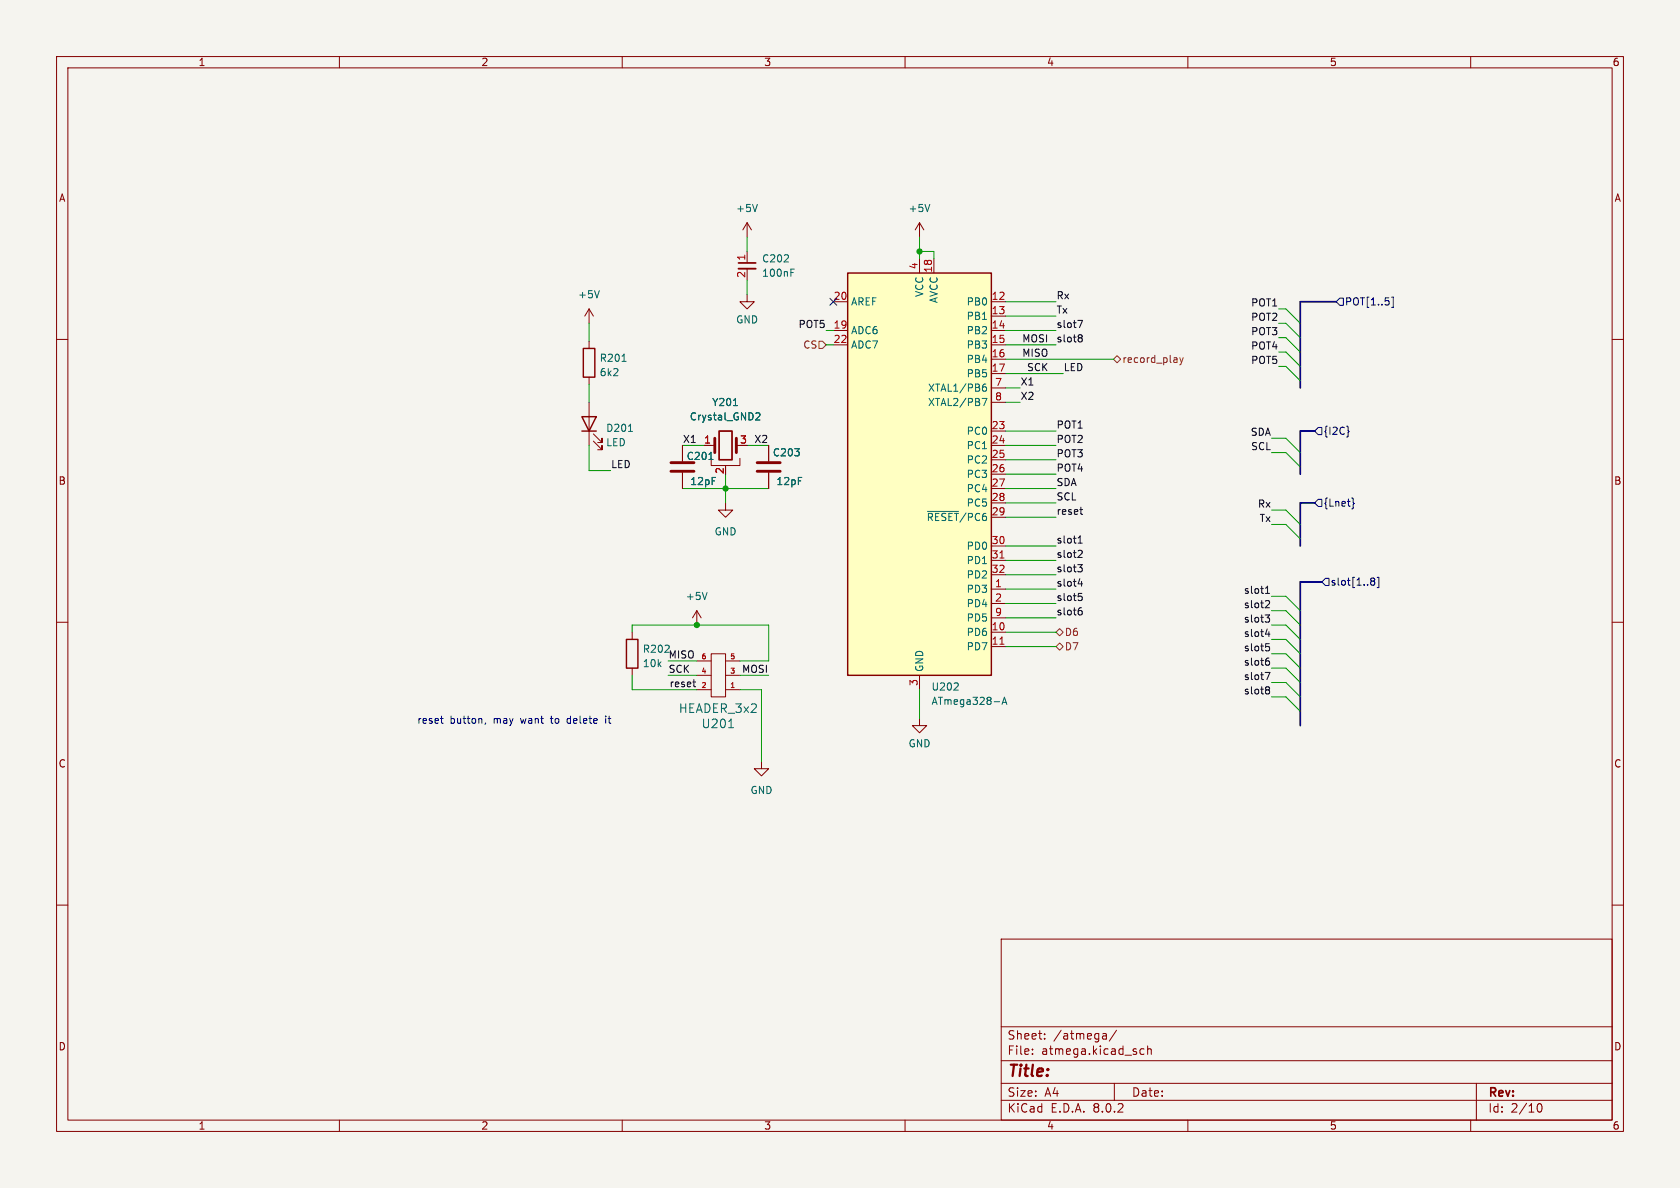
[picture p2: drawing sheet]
<svg xmlns="http://www.w3.org/2000/svg" width="297mm" height="210mm" viewBox="0 0 297 210" stroke-linecap="round" stroke-linejoin="round" font-family="sans-serif">
<path d="M0 0h297v210h-297z" fill="#f5f4ef" stroke="#f5f4ef" stroke-width=".18"/>
<g fill="none" stroke="#840000" stroke-width=".18">
<path d="M10 10h277v190h-277zM12 12h273v186h-273zM60 10v2M110 10v2M160 10v2M210 10v2M260 10v2M10 60h2M285 60h2M10 110h2M285 110h2M10 160h2"/>
<path d="M285 160h2M177 166h108v32h-108zM60 198v2M110 198v2M160 198v2M177 194.5h108M177 191.5h108M177 187.5h108M177 181.5h108M182.5 186.3v.1M182.5 185.5v.1M184.7 183.6v.1"/>
<path d="M184.7 182.8v.1M195.1 182.7l.4 .1 .1 .9M195.6 183.6l-.5 .1M195.6 183.1h-.5M197 191.5v3M197.4 182.1l-1.3 2M202.2 185.5l-.4-.1-.3 .3v.4l.2 .2h.5M202.9 185.5l.2-.1 .4 .1v.9M202.9 184.9v1.5M210 198v2M260 198v2M261 191.5v6.5"/>
<path d="M271.7 195.7l.2-.5 .2-.1a.8 .8 0 0 1 .5 .7 .8 .8 0 0 1-.5 .8l-.2-.1-.2-.5"/>
</g>
<path d="M149.9 48.3h25.4v71.1h-25.4z" fill="#ffffc2"/>
<path d="M149.9 48.3h25.4v71.1h-25.4zM102.9 73.7h2.5l-1.3 2.5zM102.9 76.2h2.5M103.1 61.6h2.1v5.1h-2.1zM110.7 113h2.1v5.1h-2.1z" fill="none" stroke="#840000" stroke-width=".25"/>
<g fill="none" stroke="#840000" stroke-width=".18">
<path d="M132.1 39.4v2.5M132.1 39.4l-.8 1.2M132.1 39.4l.7 1.2M162.6 39.4v2.5M162.6 39.4l-.8 1.2M162.6 39.4l.7 1.2M104.1 54.6v2.6M104.1 54.6l-.7 1.3M104.1 54.6l.8 1.3M132.1 52.1v1.2h1.2l-1.2 1.3-1.3-1.3h1.3M132.1 44.5v2M132.1 47.5v2"/>
<path d="M147.3 53.3h2.6M147.3 58.4h2.6M162.6 45.7v2.6M165.1 45.7v2.6M175.3 53.3h2.5M175.3 55.9h2.5M175.3 58.4h2.5M104.1 60.3v1.3M104.1 66.7v1.2M104.1 71.1v7.6M104.9 78l1.5 1.5v-.8v.8h-.7M104.9 76.7l1.5 1.5v-.7v.7h-.7"/>
<path d="M120.6 78.7v2.8M124.5 78.7h1.9M130.2 78.7h.6M135.9 78.7v2.8M147.3 61h2.6M175.3 61h2.5M175.3 63.5h2.5M175.3 66h2.5M175.3 76.2h2.5M175.3 78.7h2.5M175.3 68.6h2.5M175.3 71.1h2.5"/>
<path d="M120.6 83.6v2.8M125.7 81v1.3h5.1v-1.3M128.3 88.9v1.3h1.2l-1.2 1.2-1.3-1.2h1.3M128.3 82.3v.3M135.9 83.6v2.8M175.3 81.3h2.5M175.3 83.8h2.5M175.3 86.4h2.5M175.3 88.9h2.5M175.3 91.4h2.5M175.3 96.5h2.5M175.3 99.1h2.5"/>
<path d="M111.8 111.8v1.2M111.8 118.1v1.3M123.2 119.4h2.5M123.2 116.8h2.5M123.2 108l-.8 1.2M123.2 108v2.5M123.2 108l.8 1.2M125.7 115.6h2.6v7.6h-2.6zM128.3 119.4h2.5M128.3 116.8h2.5M162.6 119.4v2.5M175.3 104.1h2.5"/>
<path d="M175.3 111.8h2.5M175.3 114.3h2.5M175.3 106.7h2.5M175.3 101.6h2.5M175.3 109.2h2.5M123.2 121.9h2.5M128.3 121.9h2.5M134.6 134.6v1.3h1.3l-1.3 1.3-1.3-1.3h1.3M162.6 127v1.3h1.2l-1.2 1.2-1.3-1.2h1.3"/>
</g>
<path d="M176.8 98.6h.7M176.8 113.9h.7" fill="none" stroke="#a90000" stroke-width=".18"/>
<g fill="none" stroke="#006464" stroke-width=".18">
<path d="M133.9 36.1l-.4 1.3M164.4 36.1l-.4 1.3M106 51.4l-.5 1.2M139.8 48.2h.4M139.8 47.6h.6M110 63.9h.7M111.1 76.3h.7M129.7 71.7h.7M133.7 73h.4l.2 .3-.7 .9h.7M173.6 70.4h.9l-.6 1.3M173.7 68.5l.5-.1 .2 .2-.1 .5-.4 .1-.2-.2M174.3 67.9l-.4 .1-.2 .2"/>
<path d="M125.3 81.2h.8M164 90.4h5.4M125 104.7l-.4 1.3M128.8 128.6h.9M168.6 122h.8M169.3 120.8v.5M175.8 124h.9M177.1 124.5l.5-1.2 .4 1.2M177.3 124.2h.6"/>
</g>
<path d="M130.6 46.5h3M127.1 76.2h2.3v5.1h-2.3z" fill="none" stroke="#840000" stroke-width=".3"/>
<path d="M126.4 77.5v2.5M130.2 77.5v2.5M118.6 81.8h4.1M118.6 83.3h4.1M133.9 81.8h4M133.9 83.3h4" fill="none" stroke="#840000" stroke-width=".51"/>
<path d="M130.6 47.5h3" fill="none" stroke="#840000" stroke-width=".33"/>
<path d="M144.8 60.3h.6l.6 .7-.6 .6h-.6zM196.8 63.5l.7-.6 .6 .6-.6 .6zM208.6 63.2l.3 .9M208.9 64.1l-.3 .4M209.2 63.2l-.3 .9M186.7 114.3l.6-.6 .7 .6-.7 .6zM186.7 111.8l.6-.7 .7 .7-.7 .6z" fill="none" stroke="#725600" stroke-width=".18"/>
<g fill="none" stroke="#000084" stroke-width=".18">
<path d="M146.7 52.7l1.2 1.2M147.9 52.7l-1.2 1.2M236.2 53.3l.7-.6h.6v1.3h-.6zM246 52.5h.3v1.8h-.3M233 75.6h.7v1.2h-.7l-.6-.6zM238.3 76.1l.2 .2-.2 .2M233 88.3h.7v1.2h-.7l-.6-.6zM239 88l.2 .2v.6l.2 .2-.2 .2v.6l-.2 .2M234.3 102.2h.6v1.3h-.6l-.6-.6zM242.3 102.5l.3 .2M242.3 102.4l.3-.2h.3l.1 .3-.2 .2M242.6 102.7h.2"/>
<path d="M242.6 102.7l-.3 .3M242.8 102.7l.2 .3v.3l-.4 .1-.3-.2M243.5 102.1h.3v1.8h-.3"/>
</g>
<g fill="none" stroke="#0f0f0f" stroke-width=".18">
<path d="M190.5 56.6h.9l-.6 1.3M190.8 59.2h.3l.2 .2-.2 .3M190.8 59.7h.3M191.1 59.7l.2 .3v.2l-.2 .2h-.3M190.5 99.8h.8l-.4 .5 .4 .1v.4l-.2 .3h-.4M190.6 96h.7M190.6 95.1l.4-.4v1.3M190.8 97.3h.4l.1 .3-.8 .9h.8M190.9 90.1h.5M191.1 90.9h.3M190.6 103.2h.8M190.7 104.9h.6"/>
<path d="M190.8 105.4h.3l.2 .2-.1 .5-.4 .1M190.8 107.9h.3l.2 .3v.4l-.5 .1M191 107.4h.2M191.2 102.8v.8M223.7 108.7h.7l-.4 .5 .4 .1v.4l-.2 .3h-.4M223.7 118.9h.8l-.5 1.2M223.7 104.9h.7M223.7 112.1h.8M223.7 104l.4-.4v1.3M223.8 113.8h.6M223.9 106.2h.4l.1 .3-.7 .9h.7M223.9 114.3h.3l.2 .2-.1 .5-.4 .1"/>
<path d="M224 116.8h.2l.2 .3v.4l-.4 .1M224.1 116.3h.2M224.3 111.7v.8M122.5 120.6h.5M122.7 121.3l.3 .1M224 121.4h.2l.2 .2-.2 .4M224 122h.2M224.2 122l.2 .2v.2l-.2 .3h-.2"/>
</g>
<path d="M77.9 127h.5M78.1 127.8l.3 .1M85.9 127.8l-.2 .2M100.4 127.1l-.2 .2 .2 .5M107.1 126.6v.1M107.1 127v.9" fill="none" stroke="#0000c2" stroke-width=".18"/>
<path d="M236.2 53.3h-6.3v15.3M232.4 76.2h-2.5v7.6M232.4 88.9h-2.5v7.6M233.7 102.9h-3.8v25.4" fill="none" stroke="#000084" stroke-width=".3"/>
<g fill="none" stroke="#009600" stroke-width=".18">
<path d="M104.1 57.2v3.1M132.1 41.9v2.6M132.1 49.5v2.6M146 58.4h1.3M162.6 41.9v3.8M162.6 44.5h2.5v1.2M177.8 58.4h8.9M177.8 55.9h8.9M177.8 53.3h8.9M226.1 59.7h1.2l2.6 2.5M226.1 57.2h1.2l2.6 2.5M226.1 54.6h1.2l2.6 2.6"/>
<path d="M104.1 67.9v3.2M104.1 78.7v4.5h3.8M120.6 78.7h3.9M132.1 78.7h3.8M146 61h1.3M177.8 78.7h8.9M177.8 71.1h2.5M177.8 63.5h19M177.8 61h8.9M177.8 66h10.2M177.8 76.2h8.9M177.8 68.6h2.5"/>
<path d="M224.8 77.5h2.5l2.6 2.5M226.1 62.2h1.2l2.6 2.6M226.1 64.8h1.2l2.6 2.5M120.6 86.4h15.3M128.3 83.8v5.1M177.8 86.4h8.9M177.8 88.9h8.9M177.8 81.3h8.9M177.8 99.1h8.9M177.8 91.4h8.9M177.8 96.5h8.9M177.8 83.8h8.9"/>
<path d="M224.8 90.2h2.5l2.6 2.5M224.8 80h2.5l2.6 2.6M224.8 92.7h2.5l2.6 2.6M111.8 111.8v-1.3h24.1v6.3h-5.1M111.8 119.4v2.5h11.4M118.1 119.4h5.1M118.1 116.8h5.1M130.8 119.4h5.1M177.8 109.2h8.9M177.8 101.6h8.9M177.8 104.1h8.9M177.8 106.7h8.9"/>
<path d="M177.8 111.8h8.9M177.8 114.3h8.9M224.8 110.5h2.5l2.6 2.5M224.8 105.4h2.5l2.6 2.6M224.8 108h2.5l2.6 2.5M224.8 113h2.5l2.6 2.6M224.8 118.1h2.5l2.6 2.6M224.8 115.6h2.5l2.6 2.5M130.8 121.9h3.8v12.7M162.6 121.9v5.1M224.8 120.7h2.5l2.6 2.5M224.8 123.2h2.5l2.6 2.5"/>
</g>
<g fill="#009600" stroke="#009600" stroke-width=".18">
<circle cx="123.2" cy="110.5" r=".46"/>
<circle cx="128.3" cy="86.4" r=".46"/>
<circle cx="162.6" cy="44.5" r=".46"/>
</g>
<text font-size="2.8" fill="#840000" x="178" y="190.9">Title:</text>
<g font-size="2.1" fill="#006464">
<text x="119.9" y="126.2">HEADER_3x2</text>
<text x="123.9" y="128.9">U201</text>
</g>
<g font-size="2.1" fill="#840000">
<text x="178" y="184">Sheet:</text>
<text x="186.2" y="184">/atmega/</text>
<text x="178" y="186.7">File:</text>
<text x="184.1" y="186.7">atmega.kicad_sch</text>
<text x="178" y="196.9">KiCad</text>
<text x="178" y="194.1">Size:</text>
<text x="184.7" y="194.1">A4</text>
<text x="185.7" y="196.9">E.D.A.</text>
<text x="193.3" y="196.9">8.0.2</text>
<text x="200" y="194.1">Date:</text>
<text x="263" y="194.3">Rev:</text>
<text x="263" y="196.9">Id:</text>
<text x="267.1" y="196.9">2/10</text>
</g>
<g font-size="1.8" fill="#840000">
<text x="35" y="11.9">1</text>
<text x="85" y="11.9">2</text>
<text x="135" y="11.9">3</text>
<text x="185" y="11.9">4</text>
<text x="235" y="11.9">5</text>
<text x="285" y="11.9">6</text>
<text x="10.3" y="35.9">A</text>
<text x="285.3" y="35.9">A</text>
<text x="10.3" y="85.9">B</text>
<text x="285.3" y="85.9">B</text>
<text x="10.3" y="135.9">C</text>
<text x="285.3" y="135.9">C</text>
<text x="10.3" y="185.9">D</text>
<text x="285.3" y="185.9">D</text>
<text x="35" y="199.9">1</text>
<text x="85" y="199.9">2</text>
<text x="135" y="199.9">3</text>
<text x="185" y="199.9">4</text>
<text x="235" y="199.9">5</text>
<text x="285" y="199.9">6</text>
</g>
<g font-size="1.8" fill="#006464">
<text x="130" y="37.7">+5V</text>
<text x="160.5" y="37.7">+5V</text>
<text x="134.6" y="46.6">C202</text>
<text x="102.1" y="52.9">+5V</text>
<text x="134.6" y="49.1">100nF</text>
<text x="163.4" y="52.6" transform="rotate(-90 163.4 52.6)">VCC</text>
<text x="166" y="53.7" transform="rotate(-90 166 53.7)">AVCC</text>
<text x="130" y="57.4">GND</text>
<text x="150.4" y="59.3">ADC6</text>
<text x="150.4" y="54.2">AREF</text>
<text x="170.8" y="54.2">PB0</text>
<text x="170.8" y="56.7">PB1</text>
<text x="170.8" y="59.3">PB2</text>
<text x="105.9" y="64.2">R201</text>
<text x="150.4" y="61.8">ADC7</text>
<text x="170.8" y="61.8">PB3</text>
<text x="170.8" y="64.4">PB4</text>
<text x="105.9" y="66.7">6k2</text>
<text x="125.8" y="72">Y201</text>
<text x="164" y="69.4">XTAL1/PB6</text>
<text x="164" y="72">XTAL2/PB7</text>
<text x="170.8" y="66.9">PB5</text>
<text x="107.1" y="76.5">D201</text>
<text x="121.8" y="74.5">Crystal_GND2</text>
<text x="170.8" y="77.1">PC0</text>
<text x="107.1" y="79.1">LED</text>
<text x="121.3" y="81.5">C201</text>
<text x="136.5" y="80.9">C203</text>
<text x="170.8" y="79.6">PC1</text>
<text x="170.8" y="82.1">PC2</text>
<text x="121.9" y="86">12pF</text>
<text x="137.2" y="86">12pF</text>
<text x="170.8" y="84.7">PC3</text>
<text x="170.8" y="87.2">PC4</text>
<text x="170.8" y="89.8">PC5</text>
<text x="126.2" y="94.8">GND</text>
<text x="163.7" y="92.3">~{RESET}/PC6</text>
<text x="170.8" y="97.4">PD0</text>
<text x="170.8" y="99.9">PD1</text>
<text x="121.2" y="106.3">+5V</text>
<text x="170.8" y="105">PD3</text>
<text x="170.8" y="107.5">PD4</text>
<text x="170.8" y="102.5">PD2</text>
<text x="170.8" y="112.6">PD6</text>
<text x="170.8" y="110.1">PD5</text>
<text x="113.5" y="115.6">R202</text>
<text x="113.5" y="118.1">10k</text>
<text x="163.4" y="118.9" transform="rotate(-90 163.4 118.9)">GND</text>
<text x="170.8" y="115.2">PD7</text>
<text x="164.6" y="122.3">U202</text>
<text x="164.6" y="124.8">ATmega328-A</text>
<text x="160.5" y="132.3">GND</text>
<text x="132.6" y="140.6">GND</text>
</g>
<g font-size="1.8" fill="#a90000">
<text x="131.8" y="46.2" transform="rotate(-90 131.8 46.2)">1</text>
<text x="162.3" y="47.7" transform="rotate(-90 162.3 47.7)">4</text>
<text x="131.8" y="49.2" transform="rotate(-90 131.8 49.2)">2</text>
<text x="147.3" y="53.1">20</text>
<text x="164.8" y="48.3" transform="rotate(-90 164.8 48.3)">18</text>
<text x="175.2" y="53.1">12</text>
<text x="147.3" y="58.2">19</text>
<text x="175.2" y="55.6">13</text>
<text x="175.2" y="58.2">14</text>
<text x="147.3" y="60.7">22</text>
<text x="175.2" y="60.7">15</text>
<text x="175.2" y="63.2">16</text>
<text x="175.2" y="65.8">17</text>
<text x="175.8" y="68.3">7</text>
<text x="175.8" y="70.9">8</text>
<text x="175.2" y="75.9">23</text>
<text x="124.4" y="78.5">1</text>
<text x="128" y="83.9" transform="rotate(-90 128 83.9)">2</text>
<text x="130.7" y="78.5">3</text>
<text x="175.2" y="78.5">24</text>
<text x="175.2" y="81">25</text>
<text x="175.2" y="83.6">26</text>
<text x="175.2" y="86.1">27</text>
<text x="175.2" y="88.6">28</text>
<text x="175.2" y="91.2">29</text>
<text x="175.2" y="96.3">30</text>
<text x="175.2" y="98.8">31</text>
<text x="175.2" y="101.3">32</text>
<text x="175.8" y="103.9">1</text>
<text x="175.8" y="106.4">2</text>
<text x="175.2" y="111.5">10</text>
<text x="175.8" y="109">9</text>
<text x="175.2" y="114">11</text>
<text x="162.3" y="121.4" transform="rotate(-90 162.3 121.4)">3</text>
</g>
<g font-size="1.8" fill="#0f0f0f">
<text x="186.7" y="53">Rx</text>
<text x="141.1" y="58.1">POT5</text>
<text x="186.7" y="55.5">Tx</text>
<text x="186.7" y="58.1">slot7</text>
<text x="221.1" y="54.3">POT1</text>
<text x="221.1" y="56.8">POT2</text>
<text x="221.1" y="59.3">POT3</text>
<text x="180.6" y="60.6">MOSI</text>
<text x="180.6" y="63.2">MISO</text>
<text x="181.5" y="65.7">SCK</text>
<text x="186.7" y="60.6">slot8</text>
<text x="188" y="65.7">LED</text>
<text x="221.1" y="64.4">POT5</text>
<text x="221.1" y="61.9">POT4</text>
<text x="180.3" y="70.8">X2</text>
<text x="180.3" y="68.2">X1</text>
<text x="186.7" y="75.9">POT1</text>
<text x="221" y="77.1">SDA</text>
<text x="107.9" y="82.8">LED</text>
<text x="120.6" y="78.4">X1</text>
<text x="133.3" y="78.4">X2</text>
<text x="186.7" y="78.4">POT2</text>
<text x="186.7" y="83.5">POT4</text>
<text x="186.7" y="80.9">POT3</text>
<text x="221.1" y="79.7">SCL</text>
<text x="186.7" y="88.6">SCL</text>
<text x="186.7" y="86">SDA</text>
<text x="222.3" y="89.8">Rx</text>
<text x="186.7" y="91.1">reset</text>
<text x="222.6" y="92.4">Tx</text>
<text x="186.7" y="101.3">slot3</text>
<text x="186.7" y="96.2">slot1</text>
<text x="186.7" y="98.7">slot2</text>
<text x="186.7" y="106.3">slot5</text>
<text x="186.7" y="103.8">slot4</text>
<text x="219.8" y="105.1">slot1</text>
<text x="219.8" y="107.6">slot2</text>
<text x="186.7" y="108.9">slot6</text>
<text x="219.8" y="110.1">slot3</text>
<text x="219.8" y="112.7">slot4</text>
<text x="118.1" y="119">SCK</text>
<text x="118.1" y="116.5">MISO</text>
<text x="131.1" y="119">MOSI</text>
<text x="219.8" y="117.8">slot6</text>
<text x="219.8" y="115.2">slot5</text>
<text x="118.3" y="121.6">reset</text>
<text x="219.8" y="120.3">slot7</text>
<text x="219.8" y="122.8">slot8</text>
</g>
<g font-size="1.8" fill="#000084">
<text x="237.7" y="54.2">POT[1..5]</text>
<text x="233.9" y="77.1">{I2C}</text>
<text x="233.9" y="89.8">{Lnet}</text>
<text x="235.1" y="103.7">slot[1..8]</text>
</g>
<g font-size="1.8" fill="#725600">
<text x="141.9" y="61.8">CS</text>
<text x="198.3" y="64.4">record_play</text>
<text x="188.2" y="112.6">D6</text>
<text x="188.2" y="115.2">D7</text>
</g>
<g font-size="1.8" fill="#0000c2">
<text x="73.7" y="128">reset</text>
<text x="79.5" y="128">button,</text>
<text x="87.4" y="128">may</text>
<text x="92.4" y="128">want</text>
<text x="97.9" y="128">to</text>
<text x="100.9" y="128">delete</text>
<text x="107.9" y="128">it</text>
</g>
<g font-size="1.2" fill="#a90000">
<text x="123.9" y="119.1">4</text>
<text x="123.9" y="116.6">6</text>
<text x="129" y="119.1">3</text>
<text x="129" y="116.6">5</text>
<text x="123.9" y="121.7">2</text>
<text x="129" y="121.7">1</text>
</g>
</svg>
